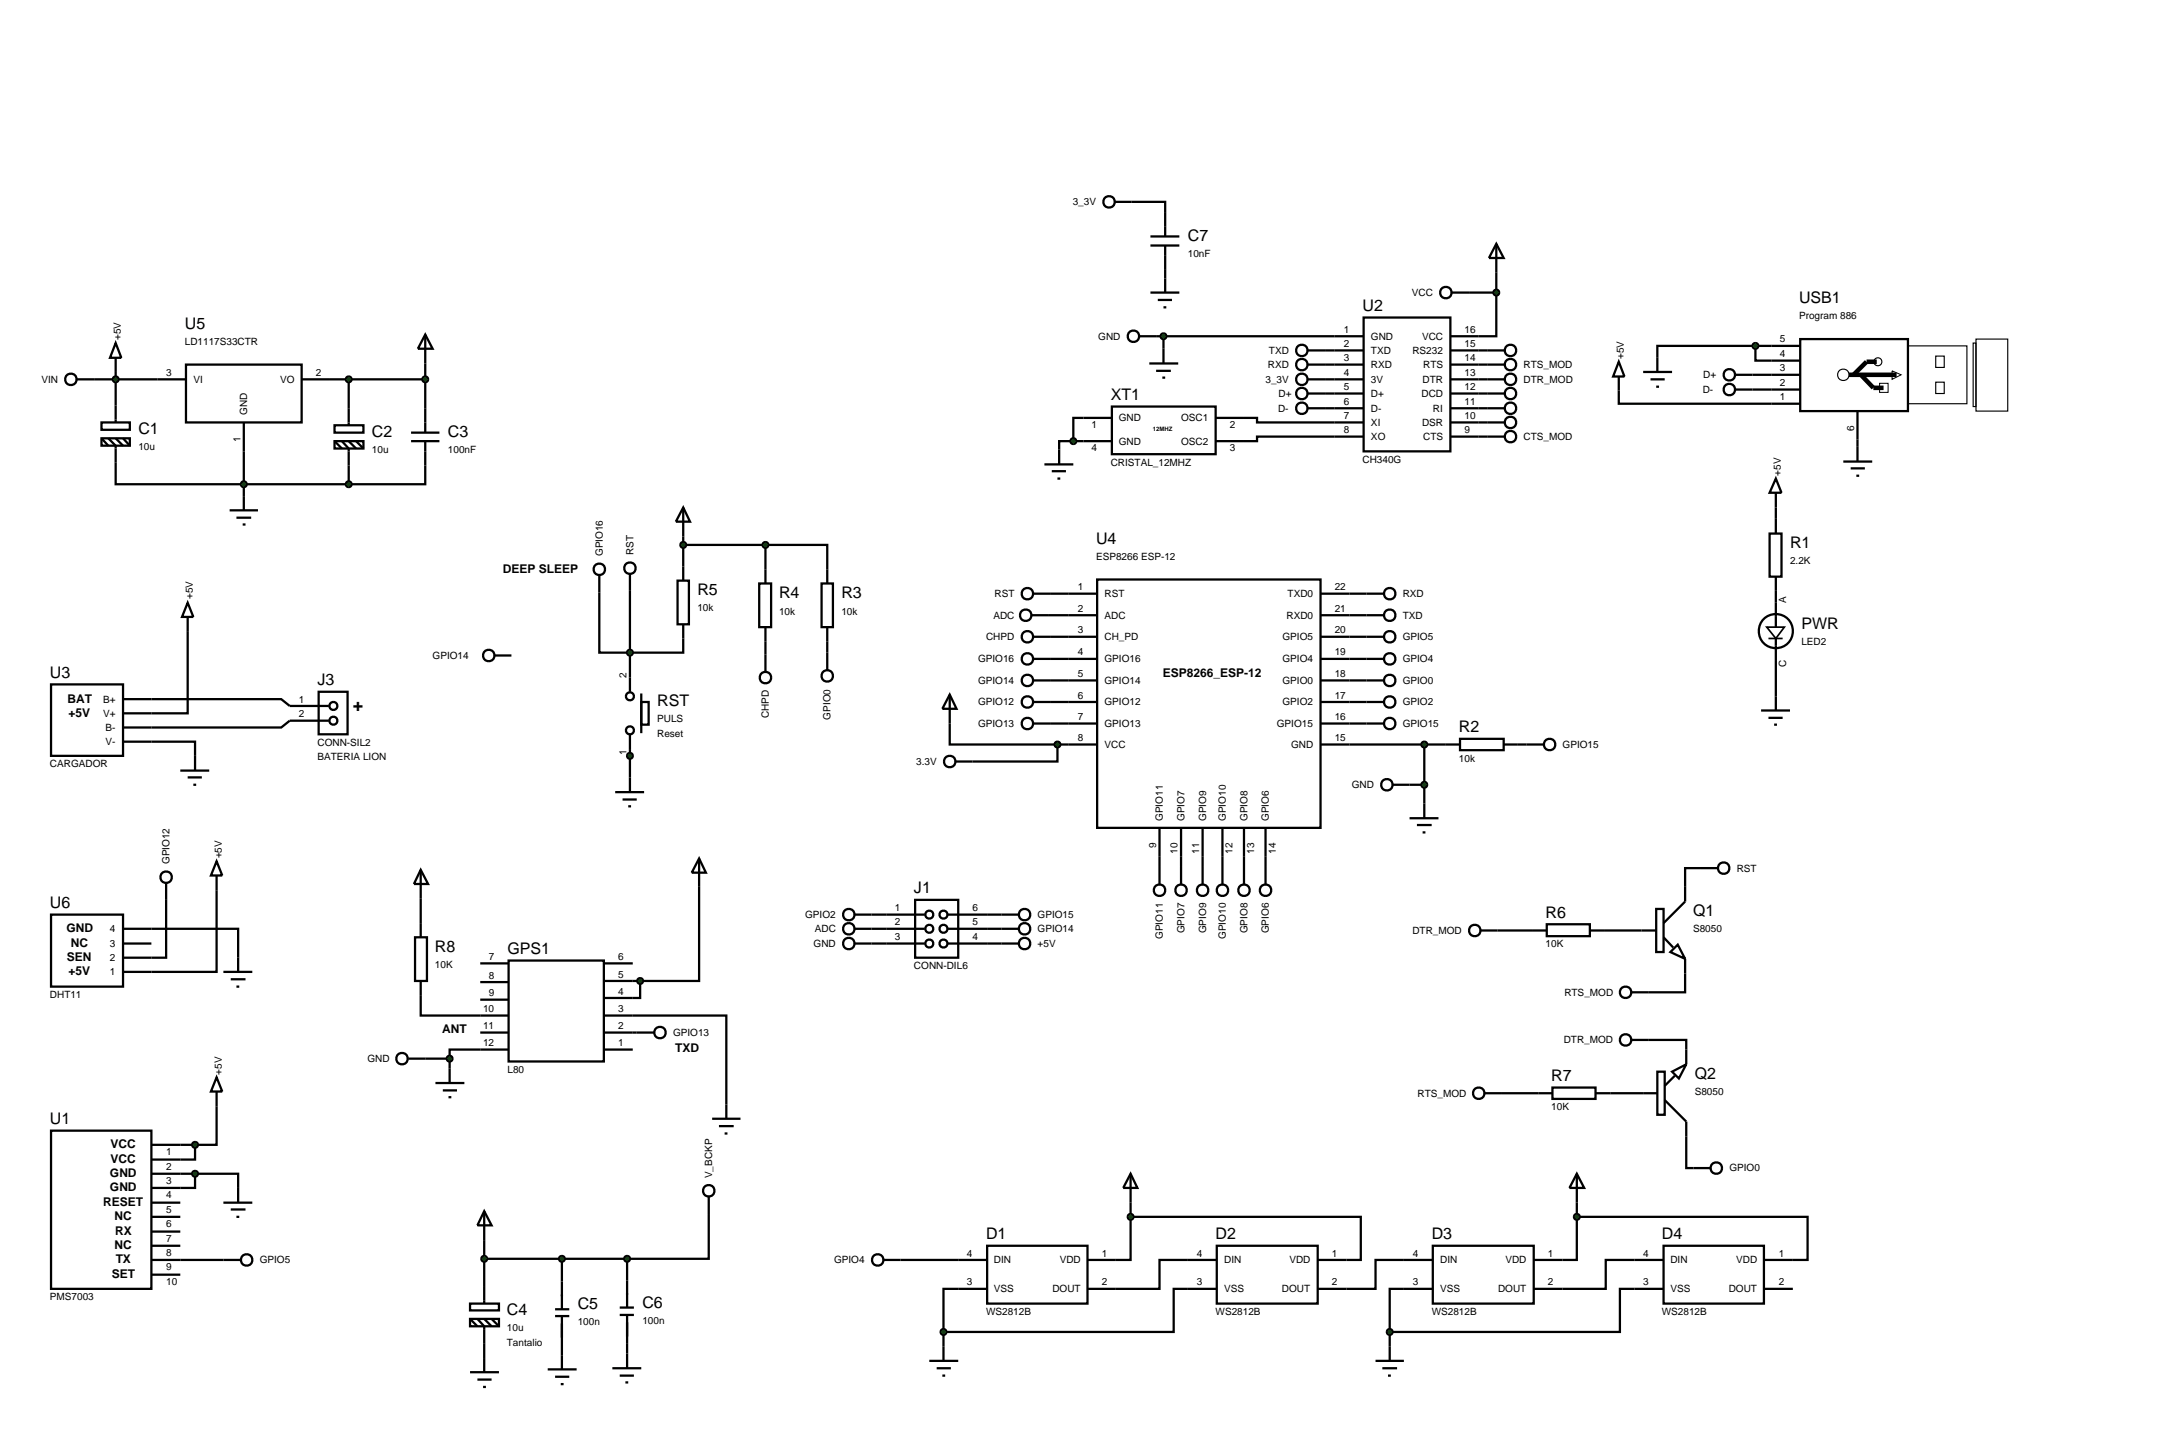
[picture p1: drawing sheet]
<svg xmlns="http://www.w3.org/2000/svg" width="384mm" height="257mm" viewBox="0 0 384 257" stroke-linecap="round" stroke-linejoin="round" font-family="sans-serif">
<g fill="none" stroke="#000" stroke-width=".4">
<path d="M199.6 35.6h5.9v1.8M203.9 59.3h31.5M205.2 59.3v2.2M205.5 47.6v1.5M259.1 51.6h4.8M263.9 51.6v7.7h-3.1M263.9 48.1v3.5M317.5 59.8h19v12.7h-19zM16.6 66.9h11.2M20.4 65.6v5.9M43 79.6v7.9M58.2 66.9h16.8"/>
<path d="M61.5 66.9v5.1M75 64.1v7.9M189.3 77.8h-2.5v1.5M189.3 77.8h1.8M191.1 73.7h-1.8v4.1M219.4 73.7h2.3v.8h13.7M233.7 72h1.7M233.7 69.4h1.7M233.7 61.8h1.7M233.7 64.3h1.7M233.7 66.9h1.7M235.4 77h-13.7v.8h-2.3"/>
<path d="M260.8 72h1.6M260.8 69.4h1.6M260.8 61.8h1.6M260.8 64.3h1.6M260.8 66.9h1.6M260.8 74.5h1.6M260.8 77h1.6M285.5 68.9v2.3h32M289.8 65.6h5.1M291.1 66.9h2.5M292.1 68.2h.5M306.1 68.7h11.4"/>
<path d="M306.1 66.1h11.4M309.6 61h-17.3v4.6M309.6 61v2.6h7.9M309.6 61h7.9M327.6 72.5v6.3M20.4 81.6v3.8h41.1M61.5 82.1v3.3M75 82.1v3.3h-13.5M120.5 94.6v5.3M120.5 96.1h14.5M135 96.1h10.9v4.3M135 96.1v4.3"/>
<path d="M313.2 89.5v2M33.1 111.3v14.5h-6.4M105.7 104.5v10.6h14.8v-2.5M111.1 104.2v15.3M135 113.1v2.3M145.9 113.1v2M185 108.5h3.5M185.2 104.7h3.3M185.2 112.3h3.3M185.2 116.2h3.3M185.2 120h3.3M238 104.7h3"/>
<path d="M238 108.5h3M238 112.3h3M238 116.2h3M238 120h3M313.2 104.2v2.1M313.2 116.4v6.4M26.7 123.3h22.9l1.5 1.2M26.7 130.8h7.7v2.5M51.1 127.1l-1.5 1.2h-22.9M111.1 132.1v5M167.5 127.6v3.7h19M185.2 123.8h3.3"/>
<path d="M185.2 127.6h3.3M186.5 131.3v3h-15M186.5 131.3h2M238 131.3h17M238 123.8h3M238 127.6h3M248.6 138.4h2.6M251.2 131.3v10.4M267.7 131.3h1.5M29.3 158.7v10.2h-2.6M38.2 157v14.4h-11.5M74.2 158.5v4.3"/>
<path d="M123.3 156.4v16.6h-10.4M204.5 151.1v1.8M208.3 151.1v1.8M212.1 151.1v1.8M215.6 151.1v1.8M219.4 151.1v1.8M223.2 151.1v1.8M300 153.1h-2.8v3.3M26.7 163.8h15.3v5.1M74.2 175.5v3.6h10.5M111.6 179.1h16.5v15.7M111.6 173h1.3"/>
<path d="M112.9 173v3h-1.3M153.7 161.3h2.6M153.7 163.8h2.6M153.7 166.4h2.6M174.1 161.3h2.5M174.1 163.8h2.5M174.1 166.4h2.5M264.1 164.1h6.1M282.9 164.1h6.6M297.2 171.7v3.3h-6.4M38.2 195.1v6.8h-3.8M75 186.7h4.3"/>
<path d="M79.3 186.7v1.7M84.7 185.1h-5.4v1.6M111.6 182.1h.7M264.9 192.8h6.4M284 192.8h5.8M290.8 183.4h6.6v1.7M31.8 201.9h2.6M31.8 207h2.6M34.4 201.9v2.6h-2.6M34.4 207v2.5h-2.6M34.4 207h7.6v2.5M85.4 218.7v8.1"/>
<path d="M125 214.1v7.9h-14.4M199.4 214.6v7.6h-2.6M199.4 214.6h40.6v7.6h-2.5M199.4 212.1v2.5M278.1 214.6v7.6h-2.5M278.1 214.6h40.7v7.6h-2.6M278.1 212.1v2.5M297.4 200.4v5.6h1.3M31.8 222.2h7.6M85.4 237v2.5M85.4 222h25.2M99.1 222v4"/>
<path d="M99.1 237.2v1.8M110.6 222v3.8M110.6 237v1.7M158.8 222.2h10.2M166.4 234.9v2.6M169 227.3h-2.6v7.6M209.5 222.2h-5v5.1h-7.7M209.5 227.3h-2.5v7.6h-40.6M245.1 234.9v2.6M247.6 222.2h-5v5.1h-5.1M247.6 227.3h-2.5v7.6M288.3 222.2h-5.1v5.1h-7.6"/>
<path d="M288.3 227.3h-2.6v7.6h-40.6"/>
<circle cx="305" cy="68.7" r="1.01"/>
<circle cx="305" cy="66.1" r="1.01"/>
</g>
<g fill="none" stroke="#000" stroke-width=".2">
<path d="M348.5 59.8h5.6v12.7h-5.6zM336.5 61h10.4v10.2h-10.4zM341.4 67.4h1.5v2h-1.5zM341.4 62.8h1.5v2h-1.5zM348 60.5h.5v11.2h-.5z"/>
<circle cx="325.1" cy="66.1" r="1.01"/>
<circle cx="331.2" cy="63.8" r=".7"/>
</g>
<path d="M326.1 66.1h8.4M328.2 66.1l2.2 2.3h1.8M331 63.8h-1.8l-2.3 2.3" fill="none" stroke="#000" stroke-width=".8" stroke-linecap="butt"/>
<path d="M331.5 67.6h1.5v1.6h-1.5zM333.7 65.4l1.6 .7-1.6 .8z" fill="none" stroke="#000" stroke-width=".18"/>
<path d="M309.3 60.6l.3-.1-.5 .5zM309.6 60.5l.3 .1 .2 .4zM310.1 61l-.1 .3-.4 .2zM309.1 61l.5 .5-.4-.2z" fill="#004000" stroke="#000" stroke-width=".4"/>
<path d="M309.6 60.5l.5 .5-.5 .5-.5-.5z" fill="#004000"/>
<g fill="none" stroke="#000" stroke-width=".4">
<path d="M235.4 59.3h5.1M240.5 56h15.3v23.6h-15.3zM255.8 59.3h5M186.8 79.3v2.6M191.1 73.7h5M191.1 77.8h5M196.1 71.7h18.3v8.4h-18.3zM214.4 73.7h5M214.4 77.8h5M235.4 61.8h5.1M235.4 64.3h5.1M235.4 66.9h5.1"/>
<path d="M235.4 69.4h5.1M235.4 72h5.1M235.4 74.5h5.1M235.4 77h5.1M255.8 61.8h5M255.8 64.3h5M255.8 66.9h5M255.8 69.4h5M255.8 72h5M255.8 74.5h5M255.8 77h5M184.2 81.9h5.1"/>
<path d="M185.5 83.1h2.5M186.5 84.4h.5"/>
</g>
<path d="M189 77.4l.3-.1-.5 .5zM189.3 77.3l.3 .1 .2 .4zM189.8 77.8l-.1 .3-.4 .2zM188.8 77.8l.5 .5-.4-.2z" fill="#004000" stroke="#000" stroke-width=".4"/>
<path d="M189.3 77.3l.5 .5-.5 .5-.5-.5z" fill="#004000"/>
<g fill="none" stroke="#000" stroke-width=".4">
<path d="M256 51.6h3.1M263.9 43l1.3 2.5h-2.6zM263.9 43v5.1M202.7 64.1h5.1M203.9 65.4h2.6M205 66.6h.5M205.2 61.5v2.6M230.6 72h3.1M230.6 69.4h3.1M230.6 61.8h3.1M230.6 64.3h3.1M230.6 66.9h3.1"/>
<path d="M262.4 72h3M262.4 69.4h3M262.4 61.8h3M262.4 64.3h3M262.4 66.9h3M262.4 74.5h3M262.4 77h3"/>
<circle cx="255" cy="51.6" r="1.01"/>
<circle cx="229.6" cy="61.8" r="1.01"/>
<circle cx="229.6" cy="66.9" r="1.01"/>
<circle cx="229.6" cy="72" r="1.01"/>
<circle cx="229.6" cy="69.4" r="1.01"/>
<circle cx="229.6" cy="64.3" r="1.01"/>
<circle cx="266.4" cy="69.4" r="1.01"/>
<circle cx="266.4" cy="72" r="1.01"/>
<circle cx="266.4" cy="77" r="1.01"/>
<circle cx="266.4" cy="64.3" r="1.01"/>
<circle cx="266.4" cy="66.9" r="1.01"/>
<circle cx="266.4" cy="74.5" r="1.01"/>
<circle cx="266.4" cy="61.8" r="1.01"/>
</g>
<path d="M263.6 51.2l.3-.1-.5 .5zM263.9 51.1l.4 .2 .1 .3zM264.4 51.6l-.2 .4-.3 .1zM263.4 51.6l.5 .5-.4-.2z" fill="#004000" stroke="#000" stroke-width=".4"/>
<path d="M263.9 51.1l.5 .5-.5 .5-.5-.5z" fill="#004000"/>
<g fill="none" stroke="#000" stroke-width=".4">
<path d="M200.9 59.3h3"/>
<circle cx="199.9" cy="59.3" r="1.01"/>
</g>
<path d="M204.9 58.9l.3-.1-.5 .5zM205.2 58.8l.3 .1 .2 .4zM205.7 59.3l-.2 .4-.3 .1zM204.7 59.3l.5 .5-.4-.2z" fill="#004000" stroke="#000" stroke-width=".4"/>
<path d="M204.7 59.3l.5-.5 .5 .5-.5 .5z" fill="#004000"/>
<g fill="none" stroke="#000" stroke-width=".4">
<path d="M196.6 35.6h3M205.5 37.4v4.3M202.9 43.3h5.1M202.9 41.7h5.1M202.9 51.6h5.1M204.2 52.9h2.5M205.2 54.2h.5M205.5 43.3v4.3M205.5 49.1v2.5M285.5 63.8l1 2.6h-2zM285.5 66.4v2.5M327.6 78.8v2.6"/>
<path d="M312.1 94.1h2.1v7.6h-2.1zM313.2 84.4l1 2.5h-2.1zM313.2 86.9v2.6M313.2 91.5v2.6M325.1 81.4h5.1M326.4 82.6h2.5M327.4 83.9h.5M111.1 101.2v3M181.9 108.5h3.1M313.2 101.7v2.5M313.2 106.3v4.3M313.2 112.6v3.8"/>
<path d="M108.5 139.7h5.1M111.1 137.1v2.6M167.5 122.5l1.2 2.5h-2.5zM167.5 122.5v5.1M168.5 134.3h3M245.6 138.4h3M310.6 125.3h5.1M311.9 126.6h2.5M312.9 127.8h.5M313.2 122.8v2.5M109.8 141h2.5M110.8 142.2h.5"/>
<path d="M248.6 144.3h5.1M249.9 145.5h2.6M250.9 146.8h.5M251.2 141.7v2.6"/>
<circle cx="195.6" cy="35.6" r="1.01"/>
<circle cx="111.1" cy="100.2" r="1.01"/>
<circle cx="180.9" cy="108.5" r="1.01"/>
<circle cx="313.2" cy="111.3" r="3"/>
<circle cx="167.5" cy="134.3" r="1.01"/>
<circle cx="244.6" cy="138.4" r="1.01"/>
</g>
<path d="M311.6 110.6h3.1l-1.5 2zM311.9 112.6h2.5" fill="none" stroke="#000" stroke-width=".3"/>
<path d="M250.8 138.1l.4-.2-.5 .5zM251.2 137.9l.4 .2 .1 .3zM251.7 138.4l-.2 .4-.3 .1zM250.7 138.4l.5 .5-.4-.2z" fill="#004000" stroke="#000" stroke-width=".4"/>
<path d="M250.7 138.4l.5-.5 .5 .5-.5 .5z" fill="#004000"/>
<g fill="none" stroke="#000" stroke-width=".4">
<path d="M120.5 89.5l1.2 2.5h-2.5zM120.5 89.5v5.1M120.5 99.9v2.5M119.5 102.4h2v7.7h-2zM120.5 110.1v2.5M133.9 102.9h2.1v7.7h-2.1zM135 100.4v2.5M135 110.6v2.5M182.2 112.3h3M182.2 116.2h3M182.2 120h3M182.2 104.7h3"/>
<path d="M241 112.3h3.1M241 116.2h3.1M241 120h3.1M241 104.7h3.1M241 108.5h3.1M182.2 123.8h3M182.2 127.6h3M241 123.8h3.1M241 127.6h3.1"/>
<circle cx="181.2" cy="116.2" r="1.01"/>
<circle cx="181.2" cy="104.7" r="1.01"/>
<circle cx="181.2" cy="120" r="1.01"/>
<circle cx="181.2" cy="112.3" r="1.01"/>
<circle cx="245.1" cy="104.7" r="1.01"/>
<circle cx="245.1" cy="112.3" r="1.01"/>
<circle cx="245.1" cy="116.2" r="1.01"/>
<circle cx="245.1" cy="108.5" r="1.01"/>
<circle cx="181.2" cy="123.8" r="1.01"/>
<circle cx="181.2" cy="127.6" r="1.01"/>
<circle cx="245.1" cy="120" r="1.01"/>
<circle cx="245.1" cy="127.6" r="1.01"/>
<circle cx="245.1" cy="123.8" r="1.01"/>
</g>
<path d="M120.1 95.8l.4-.2-.5 .5zM120.5 95.6l.4 .2 .1 .3zM121 96.1l-.1 .3-.4 .2zM120 96.1l.5 .5-.3-.1z" fill="#004000" stroke="#000" stroke-width=".4"/>
<path d="M120 96.1l.5-.5 .5 .5-.5 .5z" fill="#004000"/>
<g fill="none" stroke="#000" stroke-width=".4">
<path d="M135 115.4v3M144.9 102.9h2v7.7h-2zM145.9 100.4v2.5M145.9 110.6v2.5M145.9 115.1v3.1"/>
<circle cx="135" cy="119.5" r="1.01"/>
<circle cx="145.9" cy="119.2" r="1.01"/>
</g>
<path d="M134.6 95.8l.4-.2-.5 .5zM135 95.6l.3 .1 .2 .4zM135.5 96.1l-.2 .4-.3 .1zM134.5 96.1l.5 .5-.4-.2z" fill="#004000" stroke="#000" stroke-width=".4"/>
<path d="M134.5 96.1l.5-.5 .5 .5-.5 .5z" fill="#004000"/>
<g fill="none" stroke="#000" stroke-width=".4">
<path d="M188.5 104.7h5M188.5 108.5h5M188.5 112.3h5M188.5 116.2h5M188.5 120h5M193.5 102.2h39.4v43.8h-39.4zM232.9 104.7h5.1M232.9 108.5h5.1M232.9 112.3h5.1M232.9 116.2h5.1M232.9 120h5.1M188.5 131.3h5"/>
<path d="M188.5 123.8h5M188.5 127.6h5M232.9 131.3h5.1M232.9 123.8h5.1M232.9 127.6h5.1M255 131.3h2.5M257.5 130.3h7.7v2h-7.7zM265.2 131.3h2.5M269.2 131.3h3.1M204.5 146v5.1M208.3 146v5.1M212.1 146v5.1"/>
<path d="M215.6 146v5.1M219.4 146v5.1M223.2 146v5.1M297.2 156.4v2.6l-3.8 3.8M300 153.1h3M261.1 164.1h3M270.2 164.1h2.6M272.8 163h7.6v2.1h-7.6zM280.4 164.1h2.5M287.8 175h3M289.5 164.1h2.6M292.1 160.3h1.3v7.6h-1.3z"/>
<path d="M293.4 165.3l1.7 1.8M295.9 166.6l1.3 2.5-2.6-1.2zM297.2 169.1v2.6M261.9 192.8h3M271.3 192.8h2.5M273.8 191.8h7.6v2h-7.6zM281.4 192.8h2.6M287.8 183.4h3M289.8 192.8h2.5M292.3 189h1.3v7.6h-1.3zM293.6 194l3.8 3.8v2.6M294.9 189l2.5-1.3-1.3 2.5z"/>
<path d="M295.4 189.7l-1.8 1.8M297.4 185.1v2.6M298.7 206h3"/>
<circle cx="273.3" cy="131.3" r="1.01"/>
<circle cx="304" cy="153.1" r="1.01"/>
<circle cx="260.1" cy="164.1" r="1.01"/>
<circle cx="286.7" cy="175" r="1.01"/>
<circle cx="260.8" cy="192.8" r="1.01"/>
<circle cx="286.7" cy="183.4" r="1.01"/>
<circle cx="302.7" cy="206" r="1.01"/>
</g>
<g fill="#004000" stroke="#000" stroke-width=".4">
<path d="M186.2 130.9l.3-.1-.5 .5zM186.5 130.8l.3 .1 .2 .4zM186.5 131.8l.5-.5-.2 .4zM186 131.3l.5 .5-.3-.1z"/>
<path d="M250.8 131l.4-.2-.5 .5zM251.2 130.8l.3 .1 .2 .4zM251.7 131.3l-.2 .4-.3 .1zM250.7 131.3l.5 .5-.4-.2z"/>
</g>
<g fill="#004000">
<path d="M186 131.3l.5-.5 .5 .5-.5 .5z"/>
<path d="M250.7 131.3l.5-.5 .5 .5-.5 .5z"/>
</g>
<g fill="none" stroke="#000" stroke-width=".4">
<path d="M111.1 119.5v2.5M111.1 129.5v2.6M113.1 123.8h1.3v4h-1.3zM113.1 122.3v7M204.5 152.9v3M208.3 152.9v3M212.1 152.9v3M215.6 152.9v3M219.4 152.9v3M223.2 152.9v3"/>
<circle cx="111.1" cy="128.8" r=".7"/>
<circle cx="111.1" cy="122.8" r=".7"/>
<circle cx="204.5" cy="157" r="1.01"/>
<circle cx="208.3" cy="157" r="1.01"/>
<circle cx="212.1" cy="157" r="1.01"/>
<circle cx="215.6" cy="157" r="1.01"/>
<circle cx="219.4" cy="157" r="1.01"/>
<circle cx="223.2" cy="157" r="1.01"/>
</g>
<path d="M110.8 114.7l.3-.1-.5 .5zM111.1 114.6l.3 .1 .2 .4zM111.1 115.6l.5-.5-.2 .4zM110.6 115.1l.5 .5-.3-.1z" fill="#004000" stroke="#000" stroke-width=".4"/>
<path d="M111.1 114.6l.5 .5-.5 .5-.5-.5z" fill="#004000"/>
<g fill="none" stroke="#000" stroke-width=".4">
<path d="M105.7 101.4v3.1M51.1 124.5h6.9M51.1 127.1h6.9M56.2 122h5.1v7.5h-5.1zM82.9 229.9h5.1v1.2h-5.1zM82.9 232.6h5.1v1.3h-5.1zM82.9 232.6l1.3 1.3M84.2 232.6l1.2 1.3v3.1M85.4 226.8v3.1M85.4 239.5v2.5M85.4 232.6l1.3 1.3M86.7 232.6l1.3 1.3"/>
<path d="M97.9 230.9h2.5M97.9 232.1h2.5M99.1 226v4.9M99.1 232.1v5.1M99.1 239v2.5M82.9 242h5.1M84.2 243.3h2.5M85.2 244.6h.5M96.6 241.5h5.1M97.9 242.8h2.5M98.9 244.1h.5"/>
<circle cx="105.7" cy="100.4" r="1.01"/>
<circle cx="58.8" cy="127.1" r=".7"/>
<circle cx="58.8" cy="124.5" r=".7"/>
</g>
<path d="M98.8 221.6l.3-.1-.5 .5zM99.1 221.5l.3 .1 .2 .4zM99.6 222l-.2 .4-.3 .1zM98.6 222l.5 .5-.4-.2z" fill="#004000" stroke="#000" stroke-width=".4"/>
<path d="M99.1 221.5l.5 .5-.5 .5-.5-.5z" fill="#004000"/>
<g fill="none" stroke="#000" stroke-width=".4">
<path d="M125 211.1v3M109.3 230.6h2.5M109.3 231.9h2.5M110.6 225.8v4.8M110.6 231.9v5.1M110.6 238.7v2.6M108 241.3h5.1M109.3 242.6h2.5M110.3 243.8h.5"/>
<circle cx="125" cy="210" r="1.01"/>
</g>
<path d="M110.2 221.7l.4-.2-.5 .5zM110.6 221.5l.3 .1 .2 .4zM111.1 222l-.1 .3-.4 .2zM110.1 222l.5 .5-.4-.2z" fill="#004000" stroke="#000" stroke-width=".4"/>
<path d="M110.1 222l.5-.5 .5 .5-.5 .5z" fill="#004000"/>
<path d="M85.4 213.6l1.3 2.5h-2.5zM85.4 213.6v5.1" fill="none" stroke="#000" stroke-width=".4"/>
<path d="M85 221.7l.4-.2-.5 .5zM85.4 221.5l.3 .1 .2 .4zM85.9 222l-.1 .3-.4 .2zM84.9 222l.5 .5-.4-.2z" fill="#004000" stroke="#000" stroke-width=".4"/>
<path d="M84.9 222l.5-.5 .5 .5-.5 .5z" fill="#004000"/>
<g fill="none" stroke="#000" stroke-width=".4">
<path d="M84.7 169.9h5M84.7 173.2h5M84.7 176.3h5M84.7 179.1h5M89.7 169.4h16.8v17.8h-16.8zM106.5 169.9h5.1M106.5 179.1h5.1M106.5 176h5.1M106.5 173h5.1M76.8 191h5.1M78.1 192.3h2.5M79.1 193.5h.5"/>
<path d="M79.3 188.4v2.6M84.7 182.1h5M84.7 185.1h5M106.5 182.1h5.1M106.5 185.1h5.1M112.3 182.1h3.1M125.6 197.3h5M126.8 198.6h2.6M127.8 199.9h.5M128.1 194.8v2.5"/>
<circle cx="116.4" cy="182.1" r="1.01"/>
</g>
<path d="M112.6 172.6l.3-.1-.5 .5zM112.9 172.5l.4 .2 .1 .3zM112.9 173.5l.5-.5-.2 .4zM112.4 173l.5 .5-.3-.1z" fill="#004000" stroke="#000" stroke-width=".4"/>
<path d="M112.9 172.5l.5 .5-.5 .5-.5-.5z" fill="#004000"/>
<g fill="none" stroke="#000" stroke-width=".4">
<path d="M74.2 153.4l1.3 2.5h-2.5zM74.2 153.4v5.1M123.3 151.4l1.2 2.5h-2.5zM123.3 151.4v5M73.2 165.3h2.1v7.7h-2.1zM74.2 162.8v2.5M74.2 173v2.5M174.1 219.7h17.7v10.2h-17.7zM214.6 219.7h17.8v10.2h-17.8zM166.4 237.5v2.5M169 222.2h5.1M169 227.3h5.1"/>
<path d="M191.8 222.2h5M191.8 227.3h5M209.5 222.2h5.1M209.5 227.3h5.1M232.4 222.2h5.1M232.4 227.3h5.1M163.9 240h5.1M165.2 241.3h2.5M166.2 242.6h.5"/>
</g>
<path d="M166.1 234.5l.3-.1-.5 .5zM166.4 234.4l.3 .1 .2 .4zM166.9 234.9l-.1 .3-.4 .2zM165.9 234.9l.5 .5-.4-.2z" fill="#004000" stroke="#000" stroke-width=".4"/>
<path d="M166.4 234.4l.5 .5-.5 .5-.5-.5z" fill="#004000"/>
<path d="M199.4 207l1.2 2.5h-2.5zM199.4 207v5.1" fill="none" stroke="#000" stroke-width=".4"/>
<path d="M199 214.3l.4-.2-.5 .5zM199.4 214.1l.4 .2 .1 .3zM199.4 215.1l.5-.5-.2 .4zM198.9 214.6l.5 .5-.3-.1z" fill="#004000" stroke="#000" stroke-width=".4"/>
<path d="M198.9 214.6l.5-.5 .5 .5-.5 .5z" fill="#004000"/>
<g fill="none" stroke="#000" stroke-width=".4">
<path d="M17.9 74.5h5v1.3h-5zM17.9 77.3h5v1.3h-5zM17.9 77.3l1.2 1.3M19.1 77.3l1.3 1.3v3M20.4 71.5v3M20.4 77.3l1.3 1.3M21.7 77.3l1.2 1.3M27.8 66.9h5M32.8 64.3h20.4v10.2h-20.4zM43 74.5v5.1M53.2 66.9h5M59 75h5.1v1.3h-5.1z"/>
<path d="M59 77.8h5.1v1.3h-5.1zM59 77.8l1.3 1.3M60.3 77.8l1.2 1.3v3M61.5 72v3M61.5 77.8l1.3 1.3M62.8 77.8l1.3 1.3M72.5 77.8h5M72.5 76.3h5M75 72v4.3M75 77.8v4.3M40.5 90h5M41.7 91.3h2.6"/>
<path d="M42.8 92.5h.5M43 87.5v2.5M9 120.7h12.7v12.6h-12.7zM21.7 123.3h5M21.7 125.8h5M21.7 128.3h5M21.7 130.8h5M9 199.4h17.7v27.9h-17.7zM26.7 201.9h5.1M26.7 204.5h5.1M26.7 207h5.1M26.7 209.5h5.1"/>
<path d="M26.7 212.1h5.1M26.7 214.6h5.1M26.7 217.2h5.1M26.7 219.7h5.1M26.7 222.2h5.1M26.7 224.8h5.1M155.8 222.2h3"/>
<circle cx="154.8" cy="222.2" r="1.01"/>
</g>
<g fill="#004000" stroke="#000" stroke-width=".4">
<path d="M61.2 66.5l.3-.1-.5 .5zM61.5 66.4l.4 .2 .1 .3zM61.5 67.4l.5-.5-.2 .4zM61 66.9l.5 .5-.3-.1z"/>
<path d="M42.7 85l.3-.1-.5 .5zM43 84.9l.4 .2 .1 .3zM43 85.9l.5-.5-.2 .4zM42.5 85.4l.5 .5-.3-.1z"/>
<path d="M61.2 85l.3-.1-.5 .5zM61.5 84.9l.4 .2 .1 .3zM61.5 85.9l.5-.5-.2 .4zM61 85.4l.5 .5-.3-.1z"/>
</g>
<g fill="#004000">
<path d="M61.5 66.4l.5 .5-.5 .5-.5-.5z"/>
<path d="M43 84.9l.5 .5-.5 .5-.5-.5z"/>
<path d="M61.5 84.9l.5 .5-.5 .5-.5-.5z"/>
</g>
<path d="M75 59l1.3 2.5h-2.6zM75 59v5.1" fill="none" stroke="#000" stroke-width=".4"/>
<path d="M74.7 66.5l.3-.1-.5 .5zM75 66.4l.3 .1 .2 .4zM75 67.4l.5-.5-.2 .4zM74.5 66.9l.5 .5-.3-.1z" fill="#004000" stroke="#000" stroke-width=".4"/>
<path d="M75 66.4l.5 .5-.5 .5-.5-.5z" fill="#004000"/>
<path d="M20.4 60.5l1 2.6h-2zM20.4 63.1v2.5" fill="none" stroke="#000" stroke-width=".4"/>
<path d="M20.1 66.5l.3-.1-.5 .5zM20.4 66.4l.4 .2 .1 .3zM20.4 67.4l.5-.5-.2 .4zM19.9 66.9l.5 .5-.3-.1z" fill="#004000" stroke="#000" stroke-width=".4"/>
<path d="M20.4 66.4l.5 .5-.5 .5-.5-.5z" fill="#004000"/>
<g fill="none" stroke="#000" stroke-width=".4">
<path d="M13.5 66.9h3.1M33.1 106.3l1 2.5h-2zM33.1 108.8v2.5M31.8 135.9h5.1M33.1 137.1h2.5M34.1 138.4h.5M34.4 133.3v2.6M38.2 190l1 2.5h-2zM38.2 192.5v2.6"/>
<circle cx="12.5" cy="66.9" r="1.01"/>
</g>
<path d="M34 201.6l.4-.2-.5 .5zM34.4 201.4l.4 .2 .1 .3zM34.4 202.4l.5-.5-.2 .4zM33.9 201.9l.5 .5-.3-.1z" fill="#004000" stroke="#000" stroke-width=".4"/>
<path d="M33.9 201.9l.5-.5 .5 .5-.5 .5z" fill="#004000"/>
<path d="M39.4 212.1h5.1M40.7 213.3h2.6M41.7 214.6h.5M42 209.5v2.6" fill="none" stroke="#000" stroke-width=".4"/>
<path d="M34 206.7l.4-.2-.5 .5zM34.4 206.5l.4 .2 .1 .3zM34.9 207l-.1 .3-.4 .2zM33.9 207l.5 .5-.3-.1z" fill="#004000" stroke="#000" stroke-width=".4"/>
<path d="M33.9 207l.5-.5 .5 .5-.5 .5z" fill="#004000"/>
<g fill="none" stroke="#000" stroke-width=".4">
<path d="M39.4 222.2h3.1"/>
<circle cx="43.5" cy="222.2" r="1.01"/>
</g>
<path d="M110.7 133l.4-.2-.5 .5zM111.1 132.8l.3 .1 .2 .4zM111.6 133.3l-.2 .4-.3 .1zM110.6 133.3l.5 .5-.4-.2z" fill="#004000" stroke="#000" stroke-width=".4"/>
<path d="M111.1 132.8l.5 .5-.5 .5-.5-.5z" fill="#004000"/>
<g fill="none" stroke="#000" stroke-width=".4">
<path d="M87.2 115.6h3M29.3 155.7v3M38.2 151.9l1 2.5h-2zM38.2 154.4v2.6M161.4 158.7h7.6v10.2h-7.6zM9 161.3h12.7v12.7h-12.7zM21.7 163.8h5M21.7 166.4h5M21.7 168.9h5M21.7 171.4h5M39.4 171.4h5.1M40.7 172.7h2.6"/>
<path d="M41.7 174h.5M42 168.9v2.5M150.7 163.8h3M150.7 166.4h3M150.7 161.3h3M156.3 163.8h6.8M156.3 166.4h6.8M156.3 161.3h6.8M167.2 163.8h6.9M167.2 166.4h6.9M167.2 161.3h6.9M176.6 163.8h3.1"/>
<path d="M176.6 166.4h3.1M176.6 161.3h3.1M72 186.7h3"/>
<circle cx="86.2" cy="115.6" r="1.01"/>
<circle cx="29.3" cy="154.7" r="1.01"/>
<circle cx="149.7" cy="163.8" r="1.01"/>
<circle cx="149.7" cy="166.4" r="1.01"/>
<circle cx="149.7" cy="161.3" r="1.01"/>
<circle cx="163.9" cy="163.8" r=".7"/>
<circle cx="163.9" cy="166.4" r=".7"/>
<circle cx="163.9" cy="161.3" r=".7"/>
<circle cx="166.4" cy="163.8" r=".7"/>
<circle cx="166.4" cy="166.4" r=".7"/>
<circle cx="166.4" cy="161.3" r=".7"/>
<circle cx="180.7" cy="161.3" r="1.01"/>
<circle cx="180.7" cy="166.4" r="1.01"/>
<circle cx="180.7" cy="163.8" r="1.01"/>
<circle cx="70.9" cy="186.7" r="1.01"/>
</g>
<path d="M78.9 186.4l.4-.2-.5 .5zM79.3 186.2l.3 .1 .2 .4zM79.8 186.7l-.1 .3-.4 .2zM78.8 186.7l.5 .5-.4-.2z" fill="#004000" stroke="#000" stroke-width=".4"/>
<path d="M78.8 186.7l.5-.5 .5 .5-.5 .5z" fill="#004000"/>
<g fill="none" stroke="#000" stroke-width=".4">
<path d="M252.7 219.7h17.8v10.2h-17.8zM293.4 219.7h17.7v10.2h-17.7zM245.1 237.5v2.5M247.6 222.2h5.1M247.6 227.3h5.1M270.5 222.2h5.1M270.5 227.3h5.1M288.3 222.2h5.1M288.3 227.3h5.1M311.1 222.2h5.1M311.1 227.3h5.1M242.6 240h5"/>
<path d="M243.8 241.3h2.6M244.8 242.6h.5"/>
</g>
<path d="M244.7 234.6l.4-.2-.5 .5zM245.1 234.4l.3 .1 .2 .4zM245.6 234.9l-.1 .3-.4 .2zM244.6 234.9l.5 .5-.4-.2z" fill="#004000" stroke="#000" stroke-width=".4"/>
<path d="M244.6 234.9l.5-.5 .5 .5-.5 .5z" fill="#004000"/>
<path d="M278.1 207l1.3 2.5h-2.6zM278.1 207v5.1" fill="none" stroke="#000" stroke-width=".4"/>
<path d="M277.7 214.3l.4-.2-.5 .5zM278.1 214.1l.4 .2 .1 .3zM278.6 214.6l-.1 .3-.4 .2zM277.6 214.6l.5 .5-.4-.2z" fill="#004000" stroke="#000" stroke-width=".4"/>
<path d="M278.1 214.1l.5 .5-.5 .5-.5-.5z" fill="#004000"/>
<text font-size="3.2" x="62.2" y="125.4">+</text>
<g font-size="2.8">
<text x="209.5" y="42.6">C7</text>
<text x="317.3" y="53.5">USB1</text>
<text x="32.6" y="58">U5</text>
<text x="240.3" y="54.9">U2</text>
<text x="195.9" y="70.6">XT1</text>
<text x="24.4" y="76.6">C1</text>
<text x="65.6" y="77.1">C2</text>
<text x="79" y="77.1">C3</text>
<text x="193.3" y="95.9">U4</text>
<text x="315.7" y="96.7">R1</text>
<text x="123" y="105">R5</text>
<text x="137.4" y="105.5">R4</text>
<text x="148.4" y="105.5">R3</text>
<text x="317.7" y="110.9">PWR</text>
<text x="8.8" y="119.6">U3</text>
<text x="56" y="120.9">J3</text>
<text x="115.9" y="124.6">RST</text>
<text x="257.3" y="129.2">R2</text>
<text x="8.8" y="160.2">U6</text>
<text x="161.2" y="157.6">J1</text>
<text x="272.6" y="161.9">R6</text>
<text x="298.6" y="161.6">Q1</text>
<text x="76.7" y="167.9">R8</text>
<text x="89.5" y="168.3">GPS1</text>
<text x="273.6" y="190.6">R7</text>
<text x="298.9" y="190.3">Q2</text>
<text x="8.8" y="198.3">U1</text>
<text x="173.9" y="218.6">D1</text>
<text x="214.4" y="218.6">D2</text>
<text x="252.5" y="218.6">D3</text>
<text x="293.1" y="218.6">D4</text>
<text x="89.4" y="231.9">C4</text>
<text x="101.9" y="230.9">C5</text>
<text x="113.3" y="230.7">C6</text>
</g>
<g font-size="2.1">
<text x="88.7" y="101">DEEP SLEEP</text>
<text x="205.1" y="119.3">ESP8266_ESP-12</text>
<text x="11.9" y="123.9">BAT</text>
<text x="12.1" y="126.4">+5V</text>
<text x="11.7" y="164.4">GND</text>
<text x="12.5" y="167">NC</text>
<text x="11.8" y="169.5">SEN</text>
<text x="12.1" y="172">+5V</text>
<text x="78" y="182.2">ANT</text>
<text x="119.1" y="185.5">TXD</text>
<text x="19.5" y="202.5">VCC</text>
<text x="19.4" y="207.6">GND</text>
<text x="19.5" y="205.1">VCC</text>
<text x="18.2" y="212.7">RESET</text>
<text x="19.4" y="210.1">GND</text>
<text x="20.2" y="215.2">NC</text>
<text x="20.2" y="220.3">NC</text>
<text x="20.3" y="217.8">RX</text>
<text x="19.7" y="225.4">SET</text>
<text x="20.4" y="222.8">TX</text>
</g>
<g font-size="1.8">
<text x="189.2" y="36.2">3_3V</text>
<text x="209.5" y="45.4">10nF</text>
<text x="249" y="52.2">VCC</text>
<text x="21.3" y="60" transform="rotate(-90 21.3 60)">+5V</text>
<text x="193.7" y="59.9">GND</text>
<text x="237" y="58.7">1</text>
<text x="241.8" y="59.9">GND</text>
<text x="250.8" y="59.9">VCC</text>
<text x="258.3" y="58.7">16</text>
<text x="317.3" y="56.3">Program 886</text>
<text x="32.6" y="60.9">LD1117S33CTR</text>
<text x="223.6" y="64.9">RXD</text>
<text x="223.8" y="62.4">TXD</text>
<text x="237" y="61.2">2</text>
<text x="237" y="63.7">3</text>
<text x="241.8" y="62.4">TXD</text>
<text x="241.8" y="64.9">RXD</text>
<text x="249.1" y="62.4">RS232</text>
<text x="251" y="64.9">RTS</text>
<text x="258.3" y="61.2">15</text>
<text x="258.3" y="63.7">14</text>
<text x="268.7" y="64.9">RTS_MOD</text>
<text x="286.4" y="63.3" transform="rotate(-90 286.4 63.3)">+5V</text>
<text x="313.9" y="65.5">3</text>
<text x="313.9" y="63">4</text>
<text x="313.9" y="60.4">5</text>
<text x="7.3" y="67.5">VIN</text>
<text x="29.3" y="66.3">3</text>
<text x="34.1" y="67.5">VI</text>
<text x="49.4" y="67.5">VO</text>
<text x="55.7" y="66.3">2</text>
<text x="223.2" y="67.5">3_3V</text>
<text x="225.5" y="70">D+</text>
<text x="237" y="66.3">4</text>
<text x="237" y="68.8">5</text>
<text x="237" y="71.4">6</text>
<text x="241.8" y="67.5">3V</text>
<text x="241.8" y="70">D+</text>
<text x="250.7" y="70">DCD</text>
<text x="250.9" y="67.5">DTR</text>
<text x="258.3" y="66.3">13</text>
<text x="258.3" y="68.8">12</text>
<text x="258.3" y="71.4">11</text>
<text x="268.7" y="67.5">DTR_MOD</text>
<text x="300.3" y="69.3">D-</text>
<text x="300.4" y="66.7">D+</text>
<text x="313.9" y="70.6">1</text>
<text x="313.9" y="68.1">2</text>
<text x="42.4" y="78" transform="rotate(-90 42.4 78)">1</text>
<text x="43.6" y="73.2" transform="rotate(-90 43.6 73.2)">GND</text>
<text x="192.5" y="75.5">1</text>
<text x="197.3" y="74.3">GND</text>
<text x="208.3" y="74.3">OSC1</text>
<text x="216.9" y="75.5">2</text>
<text x="225.4" y="72.6">D-</text>
<text x="237" y="73.9">7</text>
<text x="237" y="76.4">8</text>
<text x="241.8" y="72.6">D-</text>
<text x="241.8" y="75.1">XI</text>
<text x="241.8" y="77.6">XO</text>
<text x="250.8" y="75.1">DSR</text>
<text x="251" y="77.6">CTS</text>
<text x="252.7" y="72.6">RI</text>
<text x="258.3" y="73.9">10</text>
<text x="258.3" y="76.4">9</text>
<text x="268.7" y="77.6">CTS_MOD</text>
<text x="327" y="76" transform="rotate(-90 327 76)">6</text>
<text x="24.4" y="79.4">10u</text>
<text x="65.6" y="79.9">10u</text>
<text x="79" y="79.9">100nF</text>
<text x="192.5" y="79.6">4</text>
<text x="195.9" y="82.1">CRISTAL_12MHZ</text>
<text x="197.3" y="78.4">GND</text>
<text x="208.3" y="78.4">OSC2</text>
<text x="216.9" y="79.6">3</text>
<text x="240.3" y="81.6">CH340G</text>
<text x="314.1" y="83.9" transform="rotate(-90 314.1 83.9)">+5V</text>
<text x="106.3" y="98.1" transform="rotate(-90 106.3 98.1)">GPIO16</text>
<text x="111.7" y="97.9" transform="rotate(-90 111.7 97.9)">RST</text>
<text x="193.3" y="98.7">ESP8266 ESP-12</text>
<text x="315.7" y="99.5">2.2K</text>
<text x="34" y="105.7" transform="rotate(-90 34 105.7)">+5V</text>
<text x="123" y="107.8">10k</text>
<text x="175.4" y="105.3">RST</text>
<text x="190.1" y="104.1">1</text>
<text x="190.1" y="107.9">2</text>
<text x="194.8" y="105.3">RST</text>
<text x="227.1" y="105.3">TXD0</text>
<text x="235.4" y="104.1">22</text>
<text x="235.4" y="107.9">21</text>
<text x="247.4" y="105.3">RXD</text>
<text x="315" y="106.3" transform="rotate(-90 315 106.3)">A</text>
<text x="137.4" y="108.4">10k</text>
<text x="148.4" y="108.4">10k</text>
<text x="173.9" y="112.9">CHPD</text>
<text x="175.2" y="109.1">ADC</text>
<text x="190.1" y="111.7">3</text>
<text x="194.8" y="109.1">ADC</text>
<text x="194.8" y="112.9">CH_PD</text>
<text x="226.2" y="112.9">GPIO5</text>
<text x="226.9" y="109.1">RXD0</text>
<text x="235.4" y="111.7">20</text>
<text x="247.4" y="109.1">TXD</text>
<text x="247.4" y="112.9">GPIO5</text>
<text x="317.7" y="113.7">LED2</text>
<text x="76.3" y="116.2">GPIO14</text>
<text x="110.5" y="119.5" transform="rotate(-90 110.5 119.5)">2</text>
<text x="172.5" y="116.8">GPIO16</text>
<text x="190.1" y="115.6">4</text>
<text x="190.1" y="119.4">5</text>
<text x="194.8" y="116.8">GPIO16</text>
<text x="226.2" y="116.8">GPIO4</text>
<text x="235.4" y="115.6">19</text>
<text x="235.4" y="119.4">18</text>
<text x="247.4" y="116.8">GPIO4</text>
<text x="315" y="117.7" transform="rotate(-90 315 117.7)">C</text>
<text x="18.2" y="123.9">B+</text>
<text x="52.7" y="123.9">1</text>
<text x="172.5" y="120.6">GPIO14</text>
<text x="172.5" y="124.4">GPIO12</text>
<text x="190.1" y="123.2">6</text>
<text x="194.8" y="120.6">GPIO14</text>
<text x="194.8" y="124.4">GPIO12</text>
<text x="226.2" y="120.6">GPIO0</text>
<text x="226.2" y="124.4">GPIO2</text>
<text x="235.4" y="123.2">17</text>
<text x="247.4" y="120.6">GPIO0</text>
<text x="247.4" y="124.4">GPIO2</text>
<text x="18.2" y="126.4">V+</text>
<text x="18.6" y="128.9">B-</text>
<text x="18.6" y="131.4">V-</text>
<text x="52.7" y="126.5">2</text>
<text x="56" y="131.5">CONN-SIL2</text>
<text x="115.9" y="127.4">PULS</text>
<text x="115.9" y="129.9">Reset</text>
<text x="135.6" y="126.7" transform="rotate(-90 135.6 126.7)">CHPD</text>
<text x="146.5" y="126.9" transform="rotate(-90 146.5 126.9)">GPIO0</text>
<text x="172.5" y="128.2">GPIO13</text>
<text x="190.1" y="127">7</text>
<text x="190.1" y="130.7">8</text>
<text x="194.8" y="128.2">GPIO13</text>
<text x="194.8" y="131.9">VCC</text>
<text x="225.2" y="128.2">GPIO15</text>
<text x="227.7" y="131.9">GND</text>
<text x="235.4" y="127">16</text>
<text x="235.4" y="130.7">15</text>
<text x="247.4" y="128.2">GPIO15</text>
<text x="275.6" y="131.9">GPIO15</text>
<text x="8.8" y="135.3">CARGADOR</text>
<text x="56" y="134.1">BATERIA LION</text>
<text x="110.5" y="133.1" transform="rotate(-90 110.5 133.1)">1</text>
<text x="161.6" y="134.9">3.3V</text>
<text x="257.3" y="134.3">10k</text>
<text x="238.4" y="139">GND</text>
<text x="203.9" y="149.6" transform="rotate(-90 203.9 149.6)">9</text>
<text x="205.1" y="144.8" transform="rotate(-90 205.1 144.8)">GPIO11</text>
<text x="208.9" y="144.8" transform="rotate(-90 208.9 144.8)">GPIO7</text>
<text x="212.7" y="144.8" transform="rotate(-90 212.7 144.8)">GPIO9</text>
<text x="216.2" y="144.8" transform="rotate(-90 216.2 144.8)">GPIO10</text>
<text x="220" y="144.8" transform="rotate(-90 220 144.8)">GPIO8</text>
<text x="223.8" y="144.8" transform="rotate(-90 223.8 144.8)">GPIO6</text>
<text x="29.9" y="152.4" transform="rotate(-90 29.9 152.4)">GPIO12</text>
<text x="39.1" y="151.4" transform="rotate(-90 39.1 151.4)">+5V</text>
<text x="207.7" y="150.6" transform="rotate(-90 207.7 150.6)">10</text>
<text x="211.5" y="150.6" transform="rotate(-90 211.5 150.6)">11</text>
<text x="217.4" y="150.6" transform="rotate(-90 217.4 150.6)">12</text>
<text x="221.2" y="150.6" transform="rotate(-90 221.2 150.6)">13</text>
<text x="225" y="150.6" transform="rotate(-90 225 150.6)">14</text>
<text x="306.3" y="153.7">RST</text>
<text x="142" y="161.9">GPIO2</text>
<text x="157.8" y="160.7">1</text>
<text x="171.5" y="160.7">6</text>
<text x="183" y="161.9">GPIO15</text>
<text x="19.4" y="164.4">4</text>
<text x="19.4" y="167">3</text>
<text x="143.5" y="167">GND</text>
<text x="143.7" y="164.4">ADC</text>
<text x="157.8" y="163.2">2</text>
<text x="157.8" y="165.8">3</text>
<text x="171.5" y="163.2">5</text>
<text x="171.5" y="165.8">4</text>
<text x="183" y="164.4">GPIO14</text>
<text x="183" y="167">+5V</text>
<text x="205.1" y="165.6" transform="rotate(-90 205.1 165.6)">GPIO11</text>
<text x="208.9" y="164.6" transform="rotate(-90 208.9 164.6)">GPIO7</text>
<text x="212.7" y="164.6" transform="rotate(-90 212.7 164.6)">GPIO9</text>
<text x="216.2" y="165.6" transform="rotate(-90 216.2 165.6)">GPIO10</text>
<text x="220" y="164.6" transform="rotate(-90 220 164.6)">GPIO8</text>
<text x="223.8" y="164.6" transform="rotate(-90 223.8 164.6)">GPIO6</text>
<text x="249.1" y="164.7">DTR_MOD</text>
<text x="272.6" y="167.1">10K</text>
<text x="298.6" y="164.4">S8050</text>
<text x="19.4" y="169.5">2</text>
<text x="19.4" y="172">1</text>
<text x="76.7" y="170.7">10K</text>
<text x="86.2" y="169.3">7</text>
<text x="86.2" y="172.6">8</text>
<text x="109" y="172.4">5</text>
<text x="109" y="169.3">6</text>
<text x="161.2" y="170.9">CONN-DIL6</text>
<text x="8.8" y="176">DHT11</text>
<text x="85.2" y="178.5">10</text>
<text x="86.2" y="175.7">9</text>
<text x="109" y="178.5">3</text>
<text x="109" y="175.4">4</text>
<text x="275.9" y="175.6">RTS_MOD</text>
<text x="85.2" y="181.5">11</text>
<text x="85.2" y="184.5">12</text>
<text x="109" y="184.5">1</text>
<text x="109" y="181.5">2</text>
<text x="118.7" y="182.7">GPIO13</text>
<text x="275.8" y="184">DTR_MOD</text>
<text x="39.1" y="189.5" transform="rotate(-90 39.1 189.5)">+5V</text>
<text x="64.8" y="187.3">GND</text>
<text x="89.5" y="189.2">L80</text>
<text x="250" y="193.4">RTS_MOD</text>
<text x="273.6" y="195.8">10K</text>
<text x="298.9" y="193.1">S8050</text>
<text x="29.3" y="203.7">1</text>
<text x="29.3" y="206.3">2</text>
<text x="29.3" y="208.8">3</text>
<text x="125.6" y="207.8" transform="rotate(-90 125.6 207.8)">V_BCKP</text>
<text x="305" y="206.6">GPIO0</text>
<text x="29.3" y="211.3">4</text>
<text x="29.3" y="213.9">5</text>
<text x="29.3" y="216.4">6</text>
<text x="29.3" y="219">7</text>
<text x="29.3" y="221.5">8</text>
<text x="170.5" y="221.6">4</text>
<text x="194.3" y="221.6">1</text>
<text x="211.1" y="221.6">4</text>
<text x="234.9" y="221.6">1</text>
<text x="249.2" y="221.6">4</text>
<text x="273" y="221.6">1</text>
<text x="289.8" y="221.6">4</text>
<text x="313.7" y="221.6">1</text>
<text x="29.3" y="224">9</text>
<text x="29.3" y="226.6">10</text>
<text x="45.8" y="222.8">GPIO5</text>
<text x="147.1" y="222.8">GPIO4</text>
<text x="170.5" y="226.7">3</text>
<text x="175.3" y="222.8">DIN</text>
<text x="175.3" y="227.9">VSS</text>
<text x="185.6" y="227.9">DOUT</text>
<text x="186.9" y="222.8">VDD</text>
<text x="194.3" y="226.7">2</text>
<text x="211.1" y="226.7">3</text>
<text x="215.9" y="222.8">DIN</text>
<text x="215.9" y="227.9">VSS</text>
<text x="226.1" y="227.9">DOUT</text>
<text x="227.4" y="222.8">VDD</text>
<text x="234.9" y="226.7">2</text>
<text x="249.2" y="226.7">3</text>
<text x="254" y="222.8">DIN</text>
<text x="254" y="227.9">VSS</text>
<text x="264.2" y="227.9">DOUT</text>
<text x="265.5" y="222.8">VDD</text>
<text x="273" y="226.7">2</text>
<text x="289.8" y="226.7">3</text>
<text x="294.6" y="222.8">DIN</text>
<text x="294.6" y="227.9">VSS</text>
<text x="304.9" y="227.9">DOUT</text>
<text x="306.2" y="222.8">VDD</text>
<text x="313.7" y="226.7">2</text>
<text x="8.8" y="229.3">PMS7003</text>
<text x="101.9" y="233.7">100n</text>
<text x="113.3" y="233.5">100n</text>
<text x="173.9" y="231.9">WS2812B</text>
<text x="214.4" y="231.9">WS2812B</text>
<text x="252.5" y="231.9">WS2812B</text>
<text x="293.1" y="231.9">WS2812B</text>
<text x="89.4" y="234.7">10u</text>
<text x="89.4" y="237.3">Tantalio</text>
</g>
<text font-size="1.1" x="203.3" y="76.1">12MHZ</text>
</svg>
